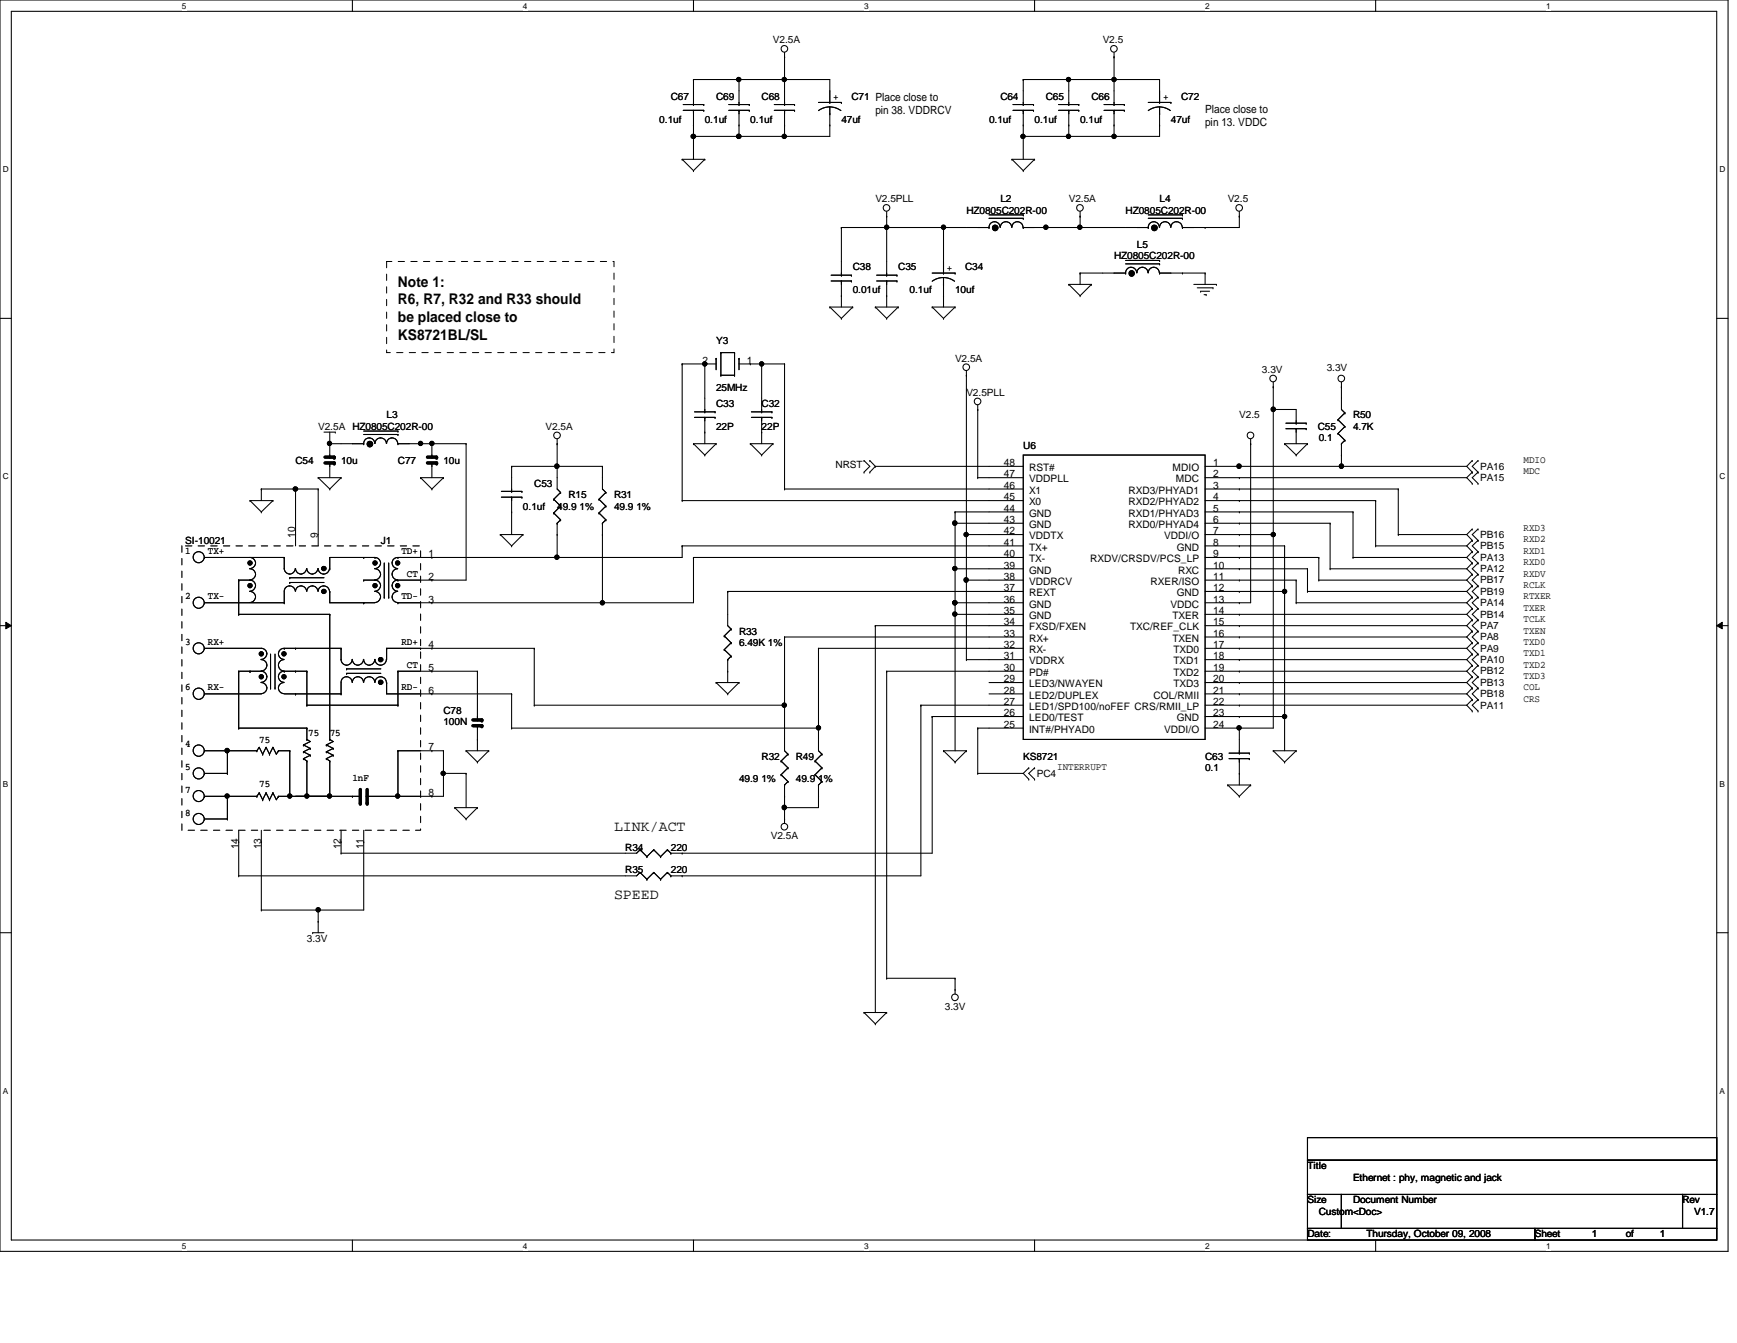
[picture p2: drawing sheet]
<svg xmlns="http://www.w3.org/2000/svg" width="279mm" height="216mm" viewBox="0 0 279 216" stroke-linecap="round" stroke-linejoin="round" font-family="sans-serif">
<path d="M0 0h278v201.2h-278zM1.8 1.8h274.3v197.5h-274.3z" fill="none" stroke="#000" stroke-width=".17"/>
<g fill="#fff">
<path d="M29.3 .2h.7v1.5h-.7z"/>
<path d="M29.3 199.6h.7v1.4h-.7z"/>
</g>
<path d="M56.7 0v1.8M56.7 199.3v1.9" fill="none" stroke="#000" stroke-width=".17"/>
<g fill="#fff">
<path d="M84.1 .2h.7v1.5h-.7z"/>
<path d="M84.1 199.6h.7v1.4h-.7z"/>
</g>
<path d="M111.5 0v1.8M111.5 199.3v1.9" fill="none" stroke="#000" stroke-width=".17"/>
<g fill="#fff">
<path d="M139 .2h.7v1.5h-.7z"/>
<path d="M139 199.6h.7v1.4h-.7z"/>
</g>
<path d="M166.4 0v1.8M166.4 199.3v1.9" fill="none" stroke="#000" stroke-width=".17"/>
<g fill="#fff">
<path d="M193.8 .2h.8v1.5h-.8z"/>
<path d="M193.8 199.6h.8v1.4h-.8z"/>
</g>
<path d="M221.3 0v1.8M221.3 199.3v1.9" fill="none" stroke="#000" stroke-width=".17"/>
<g fill="#fff">
<path d="M248.7 .2h.7v1.5h-.7z"/>
<path d="M248.7 199.6h.7v1.4h-.7z"/>
<path d="M.5 26.5h.9v1.5h-.9z"/>
<path d="M276.6 26.5h.9v1.5h-.9z"/>
<path d="M.5 75.9h.9v1.4h-.9z"/>
<path d="M276.6 75.9h.9v1.4h-.9z"/>
</g>
<path d="M0 51.2h1.8M276.1 51.2h1.9" fill="none" stroke="#000" stroke-width=".17"/>
<g fill="#fff">
<path d="M.5 125.3h.8v1.4h-.8z"/>
<path d="M276.6 125.3h.9v1.4h-.9z"/>
</g>
<path d="M0 100.6h1.8M276.1 100.6h1.9" fill="none" stroke="#000" stroke-width=".17"/>
<path d="M.9 100l.9 .6-.9 .5zM276.1 100.6l.9-.6v1.1z" fill="#000"/>
<path d="M.9 100l.9 .6-.9 .5zM276.1 100.6l.9-.6v1.1z" fill="none" stroke="#000" stroke-width=".16"/>
<g fill="#fff">
<path d="M.5 174.6h.8v1.5h-.8z"/>
<path d="M276.6 174.6h.8v1.5h-.8z"/>
</g>
<g fill="none" stroke="#000" stroke-width=".17">
<path d="M109.9 17.7h3.3M109.9 16.8h3.3M111.5 12.8h.1M111.5 16.8h.1M111.5 17.7h.1M111.5 12.8h22v3.7M111.5 12.8v4M111.5 17.7v7.9M113.2 17.7h.1M113.2 16.8h.1M117.2 17.7h3.3M117.2 16.8h3.3"/>
<path d="M118.9 12.8h.1M118.9 16.8h.1M118.9 17.7h.1M118.9 12.8v4M118.9 17.7v4.2M120.5 17.7h.1M120.5 16.8h.1M124.5 17.7h3.3M124.5 16.8h3.3M126.2 12.8h.1M126.2 9.1h.1M126.2 16.8h.1"/>
<path d="M126.2 17.7h.1M126.2 8.4v8.4M126.2 17.7v4.2M127.8 17.7h.1M127.8 16.8h.1M131.7 17.8l1-.5 .7-.1 .8 .1 1.1 .5M131.7 16.5h3.6M133.5 18.3h.1M133.5 16.5h.1M133.5 17.2v4.7h-22M135.3 16.5h.1M162.9 17.7h3.3"/>
<path d="M162.9 16.8h3.3M164.6 12.8h.1M164.6 16.8h.1M164.6 17.7h.1M164.6 12.8h21.9v3.7M164.6 12.8v4M164.6 17.7v7.9M166.2 17.7h.1M166.2 16.8h.1M170.3 17.7h3.2M170.3 16.8h3.2M171.9 12.8h.1"/>
<path d="M171.9 16.8h.1M171.9 17.7h.1M171.9 12.8v4M171.9 17.7v4.2M173.5 17.7h.1M173.5 16.8h.1M177.6 17.7h3.2M177.6 16.8h3.2M179.2 9.1h.1M179.2 12.8h.1M179.2 16.8h.1M179.2 17.7h.1"/>
<path d="M179.2 8.4v8.4M179.2 17.7v4.2M180.8 17.7h.1M180.8 16.8h.1M184.7 17.8a2.96 2.96 0 0 1 3.6 0M184.7 16.5h3.6M186.5 18.3h.1M186.5 16.5h.1M186.5 17.2v4.7h-21.9M188.3 16.5h.1M109.7 25.6h.1M109.7 25.6h3.7"/>
<path d="M109.7 25.6l1.8 1.8M111.5 21.9h.1M111.5 20.1h.1M111.5 27.4h.1M113.4 25.6h.1M113.4 25.6l-1.9 1.8M118.9 21.9h.1M118.9 20.1h.1M126.2 20.1h.1M126.2 21.9h.1M133.5 20.1h.1M135.3 36.6h.1"/>
<path d="M135.3 36.6h23.8M135.3 36.6v7.6M142.6 34.8h.1M142.6 36.6h.1M142.6 34v10.2M151.8 36.6h.1M151.8 36.6v7.3M159.1 36.5a.89 .89 0 0 1 .9-.9 .89 .89 0 0 1 .9 .9M159.1 36.6h.1M159.1 35.1h5.5M159.1 34.5h5.5M160.9 36.5a.91 .91 0 0 1 .9-.9 .91 .91 0 0 1 .9 .9"/>
<path d="M162.8 25.6h.1M162.8 36.5a.89 .89 0 0 1 .9-.9 .89 .89 0 0 1 .8 .9M162.8 25.6h3.6M162.8 25.6l1.8 1.8M164.6 20.1h.1M164.6 21.9h.1M164.6 27.4h.1M164.6 36.6h.1M164.6 35.1h.1M164.6 34.5h.1M164.6 36.6h20.1M166.4 25.6h.1"/>
<path d="M166.4 25.6l-1.8 1.8M168.2 36.6h.1M171.9 20.1h.1M171.9 21.9h.1M173.7 34.8h.1M173.7 36.6h.1M173.7 34v2.6M179.2 20.1h.1M179.2 21.9h.1M184.7 36.5a.89 .89 0 0 1 .9-.9 .89 .89 0 0 1 .9 .9M184.7 36.6h.1M184.7 35.1h5.5"/>
<path d="M184.7 34.5h5.5M186.5 20.1h.1M186.5 36.5a.89 .89 0 0 1 .9-.9 .89 .89 0 0 1 .9 .9M188.3 36.5a.91 .91 0 0 1 1-.9 .91 .91 0 0 1 .9 .9M190.2 36.6h.1M190.2 35.1h.1M190.2 34.5h.1M193.8 36.6h.1M199.3 34.8h.1M199.3 34v2.6h-9.1M109.7 58.5h.1M109.7 58.5h5.5"/>
<path d="M109.7 58.5v22M113.4 58.5h.1M113.4 58.5v7.7M115.2 57.6h.1M115.2 57.6v1.8M116 56.7h.1M116 56.7h2.2M116 56.7v3.6M118.2 56.7h.1M118.2 56.7v3.6M118.9 57.6h.1M118.9 58.5h7.3"/>
<path d="M118.9 57.6v1.8M120.7 58.5h.1M122.5 58.5h.1M122.5 58.5v7.7M126.2 58.5h.1M126.2 58.5v20.1M133.5 49.4h.1M133.5 49.4h3.7M133.5 49.4l1.8 1.8M133.7 45.2h3.2M133.7 44.2h3.2M135.3 47.5h.1"/>
<path d="M135.3 51.2h.1M135.3 44.2h.1M135.3 45.2h.1M135.3 45.2v4.2M136.9 45.2h.1M136.9 44.2h.1M137.2 49.4h.1M137.2 49.4l-1.9 1.8M140.8 49.4h.1M140.8 49.4h3.7M140.8 49.4l1.8 1.8M141 45.2h3.3"/>
<path d="M141 44.2h3.3M142.6 47.5h.1M142.6 51.2h.1M142.6 44.2h.1M142.6 45.2h.1M142.6 45.2v4.2M144.3 45.2h.1M144.3 44.2h.1M144.5 49.4h.1M144.5 49.4l-1.9 1.8M149.9 49.4h.1M149.9 45.2l1.1-.5 .7-.1 .8 .1 1 .5"/>
<path d="M149.9 43.9h3.7M149.9 49.4h3.7M149.9 49.4l1.9 1.8M151.8 47.5h.1M151.8 51.2h.1M151.8 45.7h.1M151.8 43.9h.1M151.8 44.6v4.8M153.6 49.4h.1M153.6 43.9h.1M153.6 49.4l-1.8 1.8M155.4 59.6v46.4"/>
<path d="M171.9 45.7h.1M171.9 45.7h3.7M171.9 45.7l1.8 1.8M173.7 43.9h.1M173.7 47.5h.1M173.7 43.9v1.8M173.7 43.9h7.4M175.6 45.7h.1M175.6 45.7l-1.9 1.8M181.1 43.9a.89 .89 0 0 1 .8-.9 .89 .89 0 0 1 .9 .9M181.1 43.9h.1M181.1 42.4h5.4"/>
<path d="M181.1 41.9h5.4M182.9 43.9a.89 .89 0 0 1 .9-.9 .89 .89 0 0 1 .9 .9M184.7 43.9a.89 .89 0 0 1 .9-.9 .89 .89 0 0 1 .9 .9M186.5 43.9h.1M186.5 42.4h.1M186.5 41.9h.1M186.5 43.9h7.3M190.2 43.9h.1M192 45.7h3.7M192.6 46.3h2.5M193.1 46.8h.1M193.1 46.8h1.5"/>
<path d="M193.7 47.4h.3M193.8 43.9h.1M193.8 43.9v1.8M194 47.4h.1M195.1 46.3h.1M195.7 45.7h.1M42 78.6h.1M42 78.6h9.2M42 78.6v1.9M47.5 78.6h.1M47.5 78.6v9.2M51.2 78.6h.1"/>
<path d="M51.2 76.8h.1M51.2 76.8h3.7M51.2 78.6v9.2M51.2 76.8l1.8 1.8M52.1 69.5h1.8M53 71.3h.1M53 78.6h.1M53 73.5h.1M53 74.4h.1M53 71.3h5.5M53 69.5v4M53 74.4v2.4"/>
<path d="M53.9 69.5h.1M54.9 76.8h.1M54.9 76.8l-1.9 1.8M58.5 71.3a.89 .89 0 0 1 .9-.9 .89 .89 0 0 1 .9 .9M58.5 71.3h.1M58.5 69.8h5.5M58.5 69.3h5.5M60.3 71.3a.91 .91 0 0 1 .9-.9 .91 .91 0 0 1 .9 .9M62.2 71.3a.89 .89 0 0 1 .9-.9 .89 .89 0 0 1 .9 .9M64 71.3h.1M64 69.8h.1M64 69.3h.1"/>
<path d="M64 71.3h11M67.6 71.3h.1M67.6 76.8h.1M67.6 76.8h3.7M67.6 76.8l1.9 1.8M69.5 71.3h.1M69.5 78.6h.1M69.5 73.5h.1M69.5 74.4h.1M69.5 71.3v2.2M69.5 74.4v2.4M71.3 76.8h.1"/>
<path d="M71.3 76.8l-1.8 1.8M75 71.3h.1M75 71.3v22h-11M80.6 79.9h3.3M80.6 79h3.3M82.3 75h.1M82.3 79h.1M82.3 79.9h.1M82.3 75h14.6M82.3 75v4M82.3 79.9v6M83.9 79.9h.1"/>
<path d="M83.9 79h.1M89.6 75h.1M89.6 71.3h.1M89.6 70.6v8l.6 .6M90.2 79.2h.1M90.2 79.2l-1.1 1.1M96.9 75h.1M96.9 75v3.6l.6 .6M97.5 79.2h.1M97.5 79.2l-1.1 1.1M111.5 71.3h.1M111.5 71.3h3.7"/>
<path d="M111.5 71.3l1.9 1.9M111.7 67.1h3.3M111.7 66.2h3.3M113.4 69.5h.1M113.4 73.2h.1M113.4 66.2h.1M113.4 67.1h.1M113.4 67.1v4.2M115 67.1h.1M115 66.2h.1M115.2 71.3h.1M115.2 71.3l-1.8 1.9"/>
<path d="M116 60.3h.1M116 60.3h2.2M118.2 60.3h.1M120.7 71.3h.1M120.7 71.3h3.6M120.7 71.3l1.8 1.9M120.9 67.1h3.3M120.9 66.2h3.3M122.5 69.5h.1M122.5 73.2h.1M122.5 66.2h.1M122.5 67.1h.1"/>
<path d="M122.5 67.1v4.2M124.2 67.1h.1M124.2 66.2h.1M124.3 71.3h.1M124.3 71.3l-1.8 1.9M126.2 78.6h.1M126.2 78.6h38.4M139 74h.1M139 75.9h.1M139 74l.9 1-.9 .9M139.9 75.9h.1M139.9 74h.1"/>
<path d="M139.9 74l.9 1M140.8 75h.1M140.8 75h23.8M140.8 75l-.9 .9M155.4 60.3h.1M157.3 65.8h.1M157.3 76.8h.1M157.3 65.1v11.7M157.3 76.8h7.3M164.6 73.2h29.2v45.7h-29.2zM193.8 78.6h31.1M193.8 75h42.1"/>
<path d="M193.8 76.8h42.1M199.3 76.8h.1M199.3 78.6h.1M199.3 75h.1M201.2 71.3h.1M201.2 70.6v26.3h-7.4M204.8 65.8h.1M204.8 62.2h.1M204.8 61.4v55.7h-11M204.8 65.8h3.7v2.2M206.6 71.3h.1M206.6 71.3h3.7"/>
<path d="M206.6 71.3l1.9 1.9M206.8 68.9h3.3M206.8 68h3.3M208.5 73.2h.1M208.5 68h.1M208.5 68.9h.1M208.5 68.9v2.4M210.1 68.9h.1M210.1 68h.1M210.3 71.3h.1M210.3 71.3l-1.8 1.9M215.2 67.5h.1"/>
<path d="M215.2 69.7h.1M215.2 67.5l1.1 1.1M215.2 69.7l1.1 1.1M215.8 62.2h.1M215.8 75h.1M215.8 73.2h.1M215.8 71.3h.1M215.8 61.4v4.4l.5 .6M215.8 71.3v3.7M216.3 66.4h.1M216.3 68.6h.1M216.3 70.8h.1"/>
<path d="M216.3 66.4l-1.1 1.1M216.3 68.6l-1.1 1.1M216.3 70.8l-.5 .5M224.9 78.6h.1M224.9 78.6v7.3M235.9 75l.9 .9M235.9 76.8l.9 .9M236.8 74h.1M236.8 75.9h.1M236.8 77.7h.1M236.8 74l-.9 1M236.8 75.9l-.9 .9"/>
<path d="M237.7 75.9h.1M237.7 74h.1M237.7 77.7h.1M237.7 74l-.9 1 .9 .9M237.7 75.9l-.9 .9 .9 .9M32.9 89.6h.1M32.9 96.9h.1M32.9 89.6h12.8M32.9 96.9h12.8M38.4 93.3h.1M38.4 98.8h.1M38.4 93.3h1.8"/>
<path d="M38.4 98.8h14.6M38.4 93.3v5.5M40.2 93.3a.89 .89 0 0 1 .9 .8 .89 .89 0 0 1-.9 .9M40.2 89.6a.89 .89 0 0 1 .9 .9 .89 .89 0 0 1-.9 .9M40.2 91.4a.89 .89 0 0 1 .9 .9 .89 .89 0 0 1-.9 .9M40.2 95.1a.89 .89 0 0 1 .9 .9 .89 .89 0 0 1-.9 .9M40.2 80.5h.1M40.2 80.5h3.7M40.2 80.5l1.8 1.8M42 82.3h.1M43.9 80.5h.1M43.9 80.5l-1.9 1.8"/>
<path d="M45.7 91.4a.89 .89 0 0 0 .9 .9 .89 .89 0 0 0 .9-.9M45.7 95a.89 .89 0 0 1 .9-.8 .89 .89 0 0 1 .9 .8M45.7 89.6h.1M45.7 96.9h.1M45.7 89.6v1.8M45.7 95.1v1.8M46.6 92.9h.1M46.6 93.6h.1M46.6 92.9h5.5M46.6 93.6h5.5M47.5 91.4a.89 .89 0 0 0 .9 .9 .89 .89 0 0 0 .9-.9M47.5 95a.89 .89 0 0 1 .9-.8 .89 .89 0 0 1 .9 .8"/>
<path d="M49.4 91.4a.89 .89 0 0 0 .8 .9 .89 .89 0 0 0 .9-.9M49.4 95a.89 .89 0 0 1 .8-.8 .89 .89 0 0 1 .9 .8M51.2 91.4a.91 .91 0 0 0 .9 .9 .91 .91 0 0 0 .9-.9M51.2 95a.91 .91 0 0 1 .9-.8 .91 .91 0 0 1 .9 .8M53 91.4h.1M53 95.1h.1M53 98.8h.1M53 95.1v1.8h7.3M53 98.8v20.1M58.5 96.9h.1M58.5 93.3h.1M58.5 89.6h.1"/>
<path d="M58.5 93.3h1.8M60.3 89.6a.89 .89 0 0 1 .9 .9 .89 .89 0 0 1-.9 .9M60.3 91.4a.89 .89 0 0 1 .9 .9 .89 .89 0 0 1-.9 .9M60.3 93.3a.89 .89 0 0 1 .9 .8 .89 .89 0 0 1-.9 .9M60.3 95.1a.89 .89 0 0 1 .9 .9 .89 .89 0 0 1-.9 .9M60.3 89.6h.1M60.3 89.6h-7.3v1.8M61.8 96h.1M61.8 90.5v5.5M62.5 96h.1M62.5 90.5v5.5M64 89.6a.89 .89 0 0 0-.9 .9 .89 .89 0 0 0 .9 .9"/>
<path d="M64 91.4a.89 .89 0 0 0-.9 .9 .89 .89 0 0 0 .9 .9M64 93.3a.89 .89 0 0 0-.9 .8 .89 .89 0 0 0 .9 .9M64 95.1a.89 .89 0 0 0-.9 .9 .89 .89 0 0 0 .9 .9M64 89.6h.1M64 93.3h.1M64 96.9h.1M69.5 96.9h.1M69.5 93.3h.1M69.5 89.6h.1M80.5 85.9h.1M80.5 85.9h3.6M80.5 85.9l1.8 1.9"/>
<path d="M82.3 82.3h.1M82.3 87.8h.1M84.1 85.9h.1M84.1 85.9l-1.8 1.9M89.1 80.3h.1M89.1 82.5h.1M89.1 80.3l1.1 1.1M89.1 82.5l1.1 1.1M89.6 89.6h.1M89.6 85.9h.1M89.6 84.1h.1M89.6 84.1v5.5"/>
<path d="M90.2 81.4h.1M90.2 83.6h.1M90.2 81.4l-1.1 1.1M90.2 83.6l-.6 .5M96.4 80.3h.1M96.4 82.5h.1M96.4 80.3l1.1 1.1M96.4 82.5l1.1 1.1M96.9 85.9h.1M96.9 96.9h.1M96.9 84.1h.1M96.9 84.1v12.8"/>
<path d="M97.5 81.4h.1M97.5 83.6h.1M97.5 81.4l-1.1 1.1M97.5 83.6l-.6 .5M109.7 80.5h.1M109.7 87.8h.1M109.7 87.8v1.8h-45.7M109.7 80.5h54.9M109.7 87.8h54.9M111.5 89.6h.1M111.5 89.6h53.1M111.5 89.6v7.3h-47.5"/>
<path d="M117.1 95.1h.1M117.1 95.1h47.5M117.1 95.1v5.5l.5 .5M153.6 84.1h.1M153.6 82.3h.1M153.6 91.4h.1M153.6 96.9h.1M153.6 98.8h.1M153.6 82.3v38.4M153.6 84.1h11M153.6 82.3h11M153.6 91.4h11"/>
<path d="M153.6 96.9h11M153.6 98.8h11M155.4 85.9h.1M155.4 93.3h.1M155.4 85.9h9.2M155.4 93.3h9.2M193.8 95.1h12.8M193.8 84.1h20.2M193.8 82.3h23.8M193.8 85.9h11M193.8 91.4h16.5M193.8 89.6h18.3"/>
<path d="M193.8 93.3h14.7M193.8 98.8h42.1M193.8 80.5h27.5M193.8 87.8h12.8M199.3 95.1h.1M199.3 98.8h.1M199.3 93.3h.1M199.3 96.9h.1M199.3 91.4h.1M199.3 80.5h.1M199.3 82.3h.1M199.3 84.1h.1"/>
<path d="M199.3 89.6h.1M199.3 85.9h.1M199.3 87.8h.1M204.8 85.9h.1M206.6 87.8h.1M206.6 95.1h.1M206.6 87.8v32.9M208.5 96.9h.1M208.5 93.3h.1M208.5 96.9h27.4M208.5 93.3v3.6M210.3 95.1h.1"/>
<path d="M210.3 91.4h.1M210.3 95.1h25.6M210.3 91.4v3.7M212.1 93.3h.1M212.1 89.6h.1M212.1 93.3h23.8M212.1 89.6v3.7M214 91.4h.1M214 84.1h.1M214 91.4h21.9M214 84.1v7.3M217.6 89.6h.1"/>
<path d="M217.6 82.3h.1M217.6 89.6h18.3M217.6 82.3v7.3M221.3 80.5h.1M221.3 87.8h.1M221.3 87.8h14.6M221.3 80.5v7.3M224.9 85.9h.1M224.9 85.9h11M235.9 98.8l.9 .9M235.9 95.1l.9 .9M235.9 93.3l.9 .9"/>
<path d="M235.9 91.4l.9 .9M235.9 89.6l.9 .9M235.9 87.8l.9 .9M235.9 85.9l.9 1M235.9 96.9l.9 .9M236.8 99.7h.1M236.8 97.8h.1M236.8 94.2h.1M236.8 96h.1M236.8 92.3h.1M236.8 90.5h.1M236.8 88.7h.1"/>
<path d="M236.8 86.9h.1M236.8 85h.1M236.8 99.7l-.9 .9M236.8 97.8l-.9 1M236.8 94.2l-.9 .9M236.8 92.3l-.9 1M236.8 90.5l-.9 .9M236.8 88.7l-.9 .9M236.8 86.9l-.9 .9M236.8 85l-.9 .9M236.8 96l-.9 .9M237.7 99.7h.1"/>
<path d="M237.7 97.8h.1M237.7 96h.1M237.7 94.2h.1M237.7 92.3h.1M237.7 90.5h.1M237.7 88.7h.1M237.7 86.9h.1M237.7 85h.1M237.7 99.7l-.9 .9 .9 .9M237.7 97.8l-.9 1 .9 .9M237.7 94.2l-.9 .9 .9 .9M237.7 92.3l-.9 1 .9 .9"/>
<path d="M237.7 90.5l-.9 .9 .9 .9M237.7 88.7l-.9 .9 .9 .9M237.7 86.9l-.9 .9 .9 .9M237.7 85l-.9 .9 .9 1M237.7 96l-.9 .9 .9 .9M32.9 111.5h.1M32.9 104.2h.1M32.9 104.2h9.1M32.9 111.5h9.1M38.4 117.1h.1M38.4 107.9h.1M38.4 107.9h3.6"/>
<path d="M38.4 117.1h11M38.4 107.9v9.2M40.2 107.9h.1M42 106a.91 .91 0 0 1 .9 1 .91 .91 0 0 1-.9 .9M42 104.2a.89 .89 0 0 1 .9 .9 .89 .89 0 0 1-.9 .9M42 107.9a.89 .89 0 0 1 .9 .9 .89 .89 0 0 1-.9 .9M42 109.7a.89 .89 0 0 1 .9 .9 .89 .89 0 0 1-.9 .9M43.5 110.6h.1M43.5 105.2v5.4M44.2 110.6h.1M44.2 105.2v5.4M45.7 107.9a.89 .89 0 0 0-.9 .9 .89 .89 0 0 0 .9 .9"/>
<path d="M45.7 106a.91 .91 0 0 0-.9 1 .91 .91 0 0 0 .9 .9M45.7 104.2a.89 .89 0 0 0-.9 .9 .89 .89 0 0 0 .9 .9M45.7 109.7a.89 .89 0 0 0-.9 .9 .89 .89 0 0 0 .9 .9M45.7 107.9h.1M45.7 104.2h.1M45.7 104.2h9.2M45.7 107.9h3.7M45.7 111.5h9.2M47.5 104.2h.1M47.5 111.5h.1M47.5 107.9h.1M48.8 119.8h.1"/>
<path d="M48.8 119.8l1.1 .5M49.4 118.9h.1M49.4 113.4h.1M49.4 107.9h.1M49.4 117.1h.1M49.4 113.4h14.6M49.4 118.9l.5 .3-1.1 .6M49.4 107.9v5.5M49.4 117.1v1.8M52.5 119.8h.1M52.5 119.8l1.1 .5M53 118.9h.1"/>
<path d="M53 118.9l.6 .3-1.1 .6M54.9 109.7a.89 .89 0 0 1 .9-.9 .89 .89 0 0 1 .8 .9M54.9 106a.89 .89 0 0 0 .9 .9 .89 .89 0 0 0 .8-.9M54.9 104.2h.1M54.9 111.5h.1M54.9 104.2v1.8M54.9 109.7v1.8M55.8 107.5h.1M55.8 108.2h.1M55.8 107.5h5.5M55.8 108.2h5.5M56.7 109.7a.89 .89 0 0 1 .9-.9 .89 .89 0 0 1 .9 .9"/>
<path d="M56.7 106a.89 .89 0 0 0 .9 .9 .89 .89 0 0 0 .9-.9M58.5 106a.89 .89 0 0 0 .9 .9 .89 .89 0 0 0 .9-.9M58.5 109.7a.89 .89 0 0 1 .9-.9 .89 .89 0 0 1 .9 .9M60.3 109.7a.91 .91 0 0 1 .9-.9 .91 .91 0 0 1 .9 .9M60.3 106a.91 .91 0 0 0 .9 .9 .91 .91 0 0 0 .9-.9M62.2 104.2h.1M62.2 109.7h.1M62.2 104.2h23.7M62.2 109.7v1.8h20.1M62.2 104.2v1.8M64 107.9h.1M64 113.4h.1"/>
<path d="M64 107.9h12.8M64 107.9v5.5M67.6 104.2h.1M67.6 111.5h.1M69.5 104.2h.1M69.5 111.5h.1M69.5 107.9h.1M76.8 118.9h.1M76.8 107.9h.1M76.8 116.7h.1M76.8 115.7h.1M76.8 107.9v7.8"/>
<path d="M76.8 116.7v4M82.3 111.5h.1M82.3 117.1h.1M82.3 111.5v5.6M82.3 117.1h49.4M85.9 113.4h.1M85.9 104.2h.1M85.9 113.4h40.3M85.9 104.2v9.2M115.2 109.7h.1M115.2 109.7h3.7M115.2 109.7l1.9 1.8"/>
<path d="M116.5 102.2h.1M116.5 104.4h.1M116.5 102.2l1.1 1.1M116.5 104.4l1.1 1.1M117.1 107.9h.1M117.1 111.5h.1M117.1 106h.1M117.1 106v3.7M117.6 101.1h.1M117.6 103.3h.1M117.6 105.5h.1M117.6 101.1l-1.1 1.1"/>
<path d="M117.6 103.3l-1.1 1.1M117.6 105.5l-.5 .5M118.9 109.7h.1M118.9 109.7l-1.8 1.8M126.2 102.4h.1M126.2 113.4h.1M126.2 102.4v18.3l.5 .5M126.2 102.4h38.4M131.7 104.2h.1M131.7 117.1h.1M131.7 104.2h32.9M131.7 104.2v16.5l.5 .5"/>
<path d="M140.8 100.6h.1M140.8 100.6h23.8M140.8 100.6v62.2M142.6 107.9h.1M142.6 107.9v49.4M142.6 107.9h22M148.1 113.4h.1M148.1 113.4h16.5M148.1 113.4v27.4h-40.2M149.9 115.2h.1M149.9 115.2h14.7M149.9 115.2v22h-42"/>
<path d="M155.4 106h.1M155.4 106h9.2M157.3 117.1h.1M157.3 117.1v7.2M157.3 117.1h7.3M159.1 109.7h5.5M159.1 111.5h5.5M193.8 115.2h12.8M193.8 100.6h42.1M193.8 109.7h42.1M193.8 113.4h42.1M193.8 102.4h42.1"/>
<path d="M193.8 104.2h42.1M193.8 107.9h42.1M193.8 106h42.1M193.8 111.5h42.1M199.3 115.2h.1M199.3 100.6h.1M199.3 109.7h.1M199.3 113.4h.1M199.3 117.1h.1M199.3 106h.1M199.3 102.4h.1M199.3 104.2h.1"/>
<path d="M199.3 107.9h.1M199.3 111.5h.1M199.3 117.1v4M206.6 115.2h.1M235.9 113.4l.9 .9M235.9 111.5l.9 1M235.9 109.7l.9 .9M235.9 107.9l.9 .9M235.9 106l.9 1M235.9 104.2l.9 1M235.9 102.4l.9 .9M235.9 100.6l.9 .9"/>
<path d="M236.8 112.5h.1M236.8 114.3h.1M236.8 110.6h.1M236.8 108.8h.1M236.8 107h.1M236.8 105.2h.1M236.8 103.3h.1M236.8 101.5h.1M236.8 112.5l-.9 .9M236.8 110.6l-.9 .9M236.8 108.8l-.9 .9M236.8 107l-.9 .9"/>
<path d="M236.8 105.2l-.9 .8M236.8 103.3l-.9 .9M236.8 101.5l-.9 .9M237.7 114.3h.1M237.7 112.5h.1M237.7 110.6h.1M237.7 108.8h.1M237.7 107h.1M237.7 105.2h.1M237.7 103.3h.1M237.7 101.5h.1M237.7 112.5l-.9 .9 .9 .9"/>
<path d="M237.7 110.6l-.9 .9 .9 1M237.7 108.8l-.9 .9 .9 .9M237.7 107l-.9 .9 .9 .9M237.7 105.2l-.9 .8 .9 1M237.7 103.3l-.9 .9 .9 1M237.7 101.5l-.9 .9 .9 .9M32.9 124.3h.1M32.9 131.7h.1M32.9 120.7h.1M32.9 128h.1M32.9 124.3h3.7M32.9 120.7h8.4"/>
<path d="M32.9 128h8.4M32.9 131.7h3.7M36.6 124.3h.1M36.6 131.7h.1M36.6 120.7v3.6M36.6 128v3.7M38.4 135.3h.1M38.4 133.5v7.3M41.3 120.7h.1M41.3 128h.1M41.7 120.1h.1M41.7 127.5h.1"/>
<path d="M41.7 120.1l.5 1.1M41.7 120.1l-.4 .6M41.7 127.5l-.4 .5M41.7 127.5l.5 1.1M42 135.3h.1M42 133.5v12.8M42.2 121.2h.1M42.2 128.6h.1M42.8 120.1h.1M42.8 127.5h.1M42.8 120.1l.5 1.1M42.8 120.1l-.6 1.1"/>
<path d="M42.8 127.5l.5 1.1M42.8 127.5l-.6 1.1M43.3 121.2h.1M43.3 128.6h.1M43.9 120.1h.1M43.9 127.5h.1M43.9 120.1l.5 1.1 .4-.5M43.9 120.1l-.6 1.1M43.9 127.5l-.6 1.1M43.9 127.5l.5 1.1 .4-.6M44.8 120.7h.1M44.8 128h.1"/>
<path d="M44.8 120.7h1.8M44.8 128h13.2M46.6 120.7h.1M46.6 128h.1M46.6 120.7v7.3M48.8 122h.1M48.8 120.9h.1M48.8 120.9l1.1 .5M48.8 122l.6 .3M49.4 122.3h.1M49.4 128h.1M49.4 122.3v5.7"/>
<path d="M49.9 120.3h.1M49.9 121.4h.1M49.9 121.4l-1.1 .6M49.9 120.3l-1.1 .6M52.5 122h.1M52.5 120.9h.1M52.5 120.9l1.1 .5M52.5 122l.5 .3M53 122.3h.1M53 128h.1M53 122.3v5.7M53.6 120.3h.1"/>
<path d="M53.6 121.4h.1M53.6 121.4l-1.1 .6M53.6 120.3l-1.1 .6M54.9 137.2h.1M54.9 135.3h.1M54.9 133.5v3.7M56.7 128h.1M58 128h.1M58.5 135.3h.1M58.5 133.5v12.8h-16.5M64 120.7h.1M64 128h.1"/>
<path d="M64 120.7h7.3M64 120.7v7.3M67.6 128h.1M69.5 120.7h.1M69.5 128h.1M71.3 124.3h.1M71.3 120.7h.1M71.3 124.3h3.7M71.3 120.7v7.3h-12.4M73.2 129.8h.1M73.2 129.8h3.6M73.2 129.8l1.8 1.9"/>
<path d="M75 124.3h.1M75 120.7h.1M75 131.7h.1M75 124.3v5.5M75 120.7h3.6M75 120.7l1.8 1.8M76.8 122.5h.1M76.8 129.8h.1M76.8 129.8l-1.8 1.9M78.6 120.7h.1M78.6 120.7l-1.8 1.8M103 136.6h.1"/>
<path d="M103 136.6l-.6 .6h-47.5M103 136.6l1.1 1.1M104.1 137.7h.1M105.2 136.6h.1M105.2 136.6l-1.1 1.1M105.2 136.6l1.1 1.1M106.3 137.7h.1M107.4 136.6h.1M107.4 136.6l-1.1 1.1M107.4 136.6l.5 .6M107.9 137.2h.1M109.7 137.2h.1"/>
<path d="M125.6 122.3h.1M125.6 124.5h.1M125.6 122.3l1.1 1.1M125.6 124.5l1.1 1.1M126.2 129.8h.1M126.2 128h.1M126.2 131.7h.1M126.2 126.2h.1M126.2 126.2v6.2M126.7 121.2h.1M126.7 123.4h.1M126.7 125.6h.1"/>
<path d="M126.7 121.2l-1.1 1.1M126.7 123.4l-1.1 1.1M126.7 125.6l-.5 .6M131.1 122.3h.1M131.1 124.5h.1M131.1 122.3l1.1 1.1M131.1 124.5l1.1 1.1M131.7 128h.1M131.7 126.2h.1M131.7 126.2v3.6h-5.5M132.2 121.2h.1M132.2 123.4h.1"/>
<path d="M132.2 125.6h.1M132.2 121.2l-1.1 1.1M132.2 123.4l-1.1 1.1M132.2 125.6l-.5 .6M151.8 120.7h.1M151.8 120.7h3.6M151.8 120.7l1.8 1.8M153.6 122.5h.1M155.4 120.7h.1M155.4 120.7l-1.8 1.8M157.3 124.3h.1M157.3 124.3h7.3"/>
<path d="M164.6 124.3l.9 1M165.5 123.4h.1M165.5 125.3h.1M165.5 123.4l-.9 .9M166.4 125.3h.1M166.4 123.4h.1M166.4 123.4l-.9 .9 .9 1M197.5 126.2h.1M197.5 126.2h3.7M197.5 126.2l1.8 1.8M197.7 122h3.3M197.7 121.1h3.3"/>
<path d="M199.3 124.3h.1M199.3 128h.1M199.3 121.1h.1M199.3 122h.1M199.3 122v4.2M201 122h.1M201 121.1h.1M201.2 126.2h.1M201.2 126.2l-1.9 1.8M204.8 120.7h.1M204.8 120.7h3.7M204.8 120.7l1.8 1.8"/>
<path d="M206.6 122.5h.1M208.5 120.7h.1M208.5 120.7l-1.9 1.8M0 149.9h1.8M38.4 140.8h.1M42 146.3h.1M50.3 149.9h.1M50.3 149.9h1.8M51.2 146.3h.1M51.2 148.1h.1M51.2 146.3v3.6M103 140.3h.1"/>
<path d="M103 140.3l-.6 .5h-64M103 140.3l1.1 1.1M104.1 141.4h.1M105.2 140.3h.1M105.2 140.3l-1.1 1.1M105.2 140.3l1.1 1.1M106.3 141.4h.1M107.4 140.3h.1M107.4 140.3l-1.1 1.1M107.4 140.3l.5 .5M107.9 140.8h.1M109.7 140.8h.1"/>
<path d="M142.6 157.3h.1M142.6 157.3h11M153.6 157.3h.1M153.6 159.1h.1M153.6 157.3v2.5M276.1 149.9h1.9M139 162.8h.1M139 162.8h3.6M139 162.8l1.8 1.8M140.8 164.6h.1M142.6 162.8h.1M142.6 162.8l-1.8 1.8"/>
<path d="M210.3 182.9h65.8v3.6h-65.8zM210.3 186.5h65.8v5.5h-65.8zM210.3 192h5.5v5.5h-5.5zM210.3 197.5h36.6v1.8h-36.6zM215.8 192h54.8v5.5h-54.8zM246.9 197.5h29.2v1.8h-29.2zM270.6 192h5.5v5.5h-5.5z"/>
<circle cx="118.8" cy="12.8" r=".34"/>
<circle cx="126.1" cy="12.8" r=".34"/>
<circle cx="126.2" cy="7.8" r=".54"/>
<circle cx="171.9" cy="12.8" r=".34"/>
<circle cx="179.2" cy="7.8" r=".54"/>
<circle cx="179.2" cy="12.8" r=".34"/>
<circle cx="111.5" cy="21.9" r=".36"/>
<circle cx="118.8" cy="21.9" r=".34"/>
<circle cx="126.1" cy="21.9" r=".34"/>
<circle cx="142.6" cy="33.4" r=".54"/>
<circle cx="142.6" cy="36.5" r=".34"/>
<circle cx="151.8" cy="36.5" r=".34"/>
<circle cx="160.1" cy="36.6" r=".45"/>
<circle cx="164.5" cy="21.9" r=".34"/>
<circle cx="168.2" cy="36.5" r=".34"/>
<circle cx="171.9" cy="21.9" r=".34"/>
<circle cx="173.7" cy="36.5" r=".34"/>
<circle cx="173.7" cy="33.4" r=".54"/>
<circle cx="179.2" cy="21.9" r=".34"/>
<circle cx="185.7" cy="36.6" r=".45"/>
<circle cx="199.3" cy="33.4" r=".54"/>
<circle cx="113.4" cy="58.5" r=".34"/>
<circle cx="122.5" cy="58.5" r=".34"/>
<circle cx="155.4" cy="59" r=".54"/>
<circle cx="182" cy="44" r=".44"/>
<circle cx="47.5" cy="78.6" r=".36"/>
<circle cx="53" cy="71.3" r=".34"/>
<circle cx="59.5" cy="71.4" r=".45"/>
<circle cx="67.6" cy="71.3" r=".34"/>
<circle cx="69.5" cy="71.3" r=".34"/>
<circle cx="89.6" cy="74.9" r=".35"/>
<circle cx="89.6" cy="70" r=".54"/>
<circle cx="157.2" cy="64.5" r=".54"/>
<circle cx="199.3" cy="74.9" r=".35"/>
<circle cx="201.1" cy="70" r=".54"/>
<circle cx="204.8" cy="60.8" r=".54"/>
<circle cx="204.8" cy="65.8" r=".35"/>
<circle cx="215.7" cy="60.8" r=".54"/>
<circle cx="215.8" cy="74.9" r=".35"/>
<circle cx="32" cy="89.6" r=".89"/>
<circle cx="32" cy="96.9" r=".89"/>
<circle cx="40.2" cy="94.1" r=".34"/>
<circle cx="40.2" cy="90.5" r=".34"/>
<circle cx="52.1" cy="91.4" r=".36"/>
<circle cx="52.1" cy="95.1" r=".36"/>
<circle cx="60.3" cy="94.1" r=".34"/>
<circle cx="60.3" cy="90.5" r=".34"/>
<circle cx="64" cy="94.1" r=".34"/>
<circle cx="64" cy="90.5" r=".34"/>
<circle cx="89.6" cy="89.6" r=".34"/>
<circle cx="96.9" cy="96.9" r=".34"/>
<circle cx="153.6" cy="84.1" r=".35"/>
<circle cx="153.6" cy="91.4" r=".34"/>
<circle cx="153.6" cy="96.9" r=".34"/>
<circle cx="153.6" cy="98.7" r=".34"/>
<circle cx="155.4" cy="93.2" r=".35"/>
<circle cx="155.4" cy="85.9" r=".34"/>
<circle cx="204.8" cy="85.9" r=".34"/>
<circle cx="206.6" cy="95.1" r=".34"/>
<circle cx="32" cy="111.5" r=".9"/>
<circle cx="32" cy="104.2" r=".89"/>
<circle cx="42" cy="105.1" r=".34"/>
<circle cx="42" cy="108.8" r=".34"/>
<circle cx="45.7" cy="108.8" r=".34"/>
<circle cx="45.7" cy="105.1" r=".34"/>
<circle cx="61.2" cy="106" r=".36"/>
<circle cx="61.2" cy="109.7" r=".36"/>
<circle cx="126.1" cy="113.4" r=".34"/>
<circle cx="131.7" cy="117" r=".34"/>
<circle cx="199.3" cy="117" r=".34"/>
<circle cx="206.6" cy="115.2" r=".34"/>
<circle cx="32" cy="120.7" r=".9"/>
<circle cx="32" cy="128" r=".89"/>
<circle cx="32" cy="131.7" r=".89"/>
<circle cx="32" cy="124.3" r=".89"/>
<circle cx="36.5" cy="120.7" r=".35"/>
<circle cx="36.5" cy="128" r=".34"/>
<circle cx="46.6" cy="128" r=".34"/>
<circle cx="49.4" cy="128" r=".34"/>
<circle cx="53" cy="128" r=".34"/>
<circle cx="64" cy="128" r=".34"/>
<circle cx="71.3" cy="124.3" r=".34"/>
<circle cx="126.1" cy="129.8" r=".35"/>
<circle cx="126.2" cy="132.9" r=".54"/>
<circle cx="51.2" cy="146.3" r=".34"/>
<circle cx="153.6" cy="160.3" r=".54"/>
</g>
<g fill="#000">
<circle cx="118.8" cy="12.8" r=".34"/>
<circle cx="126.1" cy="12.8" r=".34"/>
<circle cx="171.9" cy="12.8" r=".34"/>
<circle cx="179.2" cy="12.8" r=".34"/>
<circle cx="111.5" cy="21.9" r=".36"/>
<circle cx="118.8" cy="21.9" r=".34"/>
<circle cx="126.1" cy="21.9" r=".34"/>
<circle cx="142.6" cy="36.5" r=".34"/>
<circle cx="151.8" cy="36.5" r=".34"/>
<circle cx="160.1" cy="36.6" r=".45"/>
<circle cx="164.5" cy="21.9" r=".34"/>
<circle cx="168.2" cy="36.5" r=".34"/>
<circle cx="171.9" cy="21.9" r=".34"/>
<circle cx="173.7" cy="36.5" r=".34"/>
<circle cx="179.2" cy="21.9" r=".34"/>
<circle cx="185.7" cy="36.6" r=".45"/>
<circle cx="113.4" cy="58.5" r=".34"/>
<circle cx="122.5" cy="58.5" r=".34"/>
<circle cx="182" cy="44" r=".44"/>
<circle cx="47.5" cy="78.6" r=".36"/>
<circle cx="53" cy="71.3" r=".34"/>
<circle cx="59.5" cy="71.4" r=".45"/>
<circle cx="67.6" cy="71.3" r=".34"/>
<circle cx="69.5" cy="71.3" r=".34"/>
<circle cx="89.6" cy="74.9" r=".35"/>
<circle cx="199.3" cy="74.9" r=".35"/>
<circle cx="204.8" cy="65.8" r=".35"/>
<circle cx="215.8" cy="74.9" r=".35"/>
<circle cx="40.2" cy="94.1" r=".34"/>
<circle cx="40.2" cy="90.5" r=".34"/>
<circle cx="52.1" cy="91.4" r=".36"/>
<circle cx="52.1" cy="95.1" r=".36"/>
<circle cx="60.3" cy="94.1" r=".34"/>
<circle cx="60.3" cy="90.5" r=".34"/>
<circle cx="64" cy="94.1" r=".34"/>
<circle cx="64" cy="90.5" r=".34"/>
<circle cx="89.6" cy="89.6" r=".34"/>
<circle cx="96.9" cy="96.9" r=".34"/>
<circle cx="153.6" cy="84.1" r=".35"/>
<circle cx="153.6" cy="91.4" r=".34"/>
<circle cx="153.6" cy="96.9" r=".34"/>
<circle cx="153.6" cy="98.7" r=".34"/>
<circle cx="155.4" cy="93.2" r=".35"/>
<circle cx="155.4" cy="85.9" r=".34"/>
<circle cx="204.8" cy="85.9" r=".34"/>
<circle cx="206.6" cy="95.1" r=".34"/>
<circle cx="42" cy="105.1" r=".34"/>
<circle cx="42" cy="108.8" r=".34"/>
<circle cx="45.7" cy="108.8" r=".34"/>
<circle cx="45.7" cy="105.1" r=".34"/>
<circle cx="61.2" cy="106" r=".36"/>
<circle cx="61.2" cy="109.7" r=".36"/>
<circle cx="126.1" cy="113.4" r=".34"/>
<circle cx="131.7" cy="117" r=".34"/>
<circle cx="199.3" cy="117" r=".34"/>
<circle cx="206.6" cy="115.2" r=".34"/>
<circle cx="36.5" cy="120.7" r=".35"/>
<circle cx="36.5" cy="128" r=".34"/>
<circle cx="46.6" cy="128" r=".34"/>
<circle cx="49.4" cy="128" r=".34"/>
<circle cx="53" cy="128" r=".34"/>
<circle cx="64" cy="128" r=".34"/>
<circle cx="71.3" cy="124.3" r=".34"/>
<circle cx="126.1" cy="129.8" r=".35"/>
<circle cx="51.2" cy="146.3" r=".34"/>
</g>
<path d="M62.2 42h36.6v14.7h-36.6zM29.3 87.8h38.3v45.7h-38.3z" fill="none" stroke="#000" stroke-width=".16" stroke-dasharray="1 1 1 1 1 1 1 1"/>
<path d="M52.3 73.5h1.5M52.3 74.4h1.5M68.7 73.5h1.5M68.7 74.4h1.5M76.1 115.7h1.4M76.1 116.7h1.4M58 126.9v2.2M59.1 126.9v2.2" fill="none" stroke="#000" stroke-width=".51"/>
<g fill="#000">
<circle cx="53.8" cy="73.5" r=".25"/>
<circle cx="53.8" cy="74.4" r=".25"/>
<circle cx="70.2" cy="73.5" r=".25"/>
<circle cx="70.2" cy="74.4" r=".25"/>
<circle cx="77.5" cy="116.7" r=".25"/>
<circle cx="77.5" cy="115.7" r=".25"/>
<circle cx="58" cy="129.1" r=".25"/>
<circle cx="59.1" cy="129.1" r=".25"/>
</g>
<path d="M29.3 87.8h38.3v45.7h-38.3z" fill="none" stroke="#fff" stroke-width=".16" stroke-dasharray="1 1 1 1 1 1 1 1"/>
<g font-size="2.4">
<text x="64" y="46.1">Note 1:</text>
<text x="64" y="48.9">R6, R7, R32 and R33 should</text>
<text x="64" y="51.8">be placed close to</text>
<text x="64" y="54.6">KS8721BL/SL</text>
<text x="98.8" y="133.6">LINK/ACT</text>
<text x="98.8" y="144.5">SPEED</text>
</g>
<g font-size="1.8">
<text x="140.8" y="18.4">pin 38. VDDRCV</text>
<text x="193.8" y="18.1">Place close to</text>
<text x="193.8" y="20.2">pin 13. VDDC</text>
</g>
<g font-size="1.7">
<text x="113" y="58.5">2</text>
<text x="120.1" y="58.5">1</text>
<text x="161.5" y="76.8">47</text>
<text x="161.5" y="74.9">48</text>
<text x="165.5" y="77.6">VDDPLL</text>
<text x="165.5" y="75.7">RST#</text>
<text x="188.6" y="75.7">MDIO</text>
<text x="189.1" y="77.6">MDC</text>
<text x="195.1" y="76.8">2</text>
<text x="195.1" y="74.9">1</text>
<text x="161.5" y="82.3">44</text>
<text x="161.5" y="80.4">45</text>
<text x="161.5" y="78.6">46</text>
<text x="165.5" y="83.1">GND</text>
<text x="165.5" y="81.2">X0</text>
<text x="165.5" y="79.4">X1</text>
<text x="181.5" y="79.4">RXD3/PHYAD1</text>
<text x="181.5" y="81.2">RXD2/PHYAD2</text>
<text x="181.5" y="83.1">RXD1/PHYAD3</text>
<text x="195.1" y="78.6">3</text>
<text x="195.1" y="80.4">4</text>
<text x="195.1" y="82.3">5</text>
<text x="47.5" y="86.5" transform="rotate(-90 47.5 86.5)">10</text>
<text x="51.1" y="86.5" transform="rotate(-90 51.1 86.5)">9</text>
<text x="68.9" y="89.6">1</text>
<text x="161.5" y="89.6">40</text>
<text x="161.5" y="87.7">41</text>
<text x="161.5" y="85.9">42</text>
<text x="161.5" y="84.1">43</text>
<text x="165.5" y="88.5">TX+</text>
<text x="165.5" y="86.7">VDDTX</text>
<text x="165.5" y="84.9">GND</text>
<text x="181.5" y="84.9">RXD0/PHYAD4</text>
<text x="187.2" y="86.7">VDDI/O</text>
<text x="189.3" y="88.5">GND</text>
<text x="195.1" y="85.9">7</text>
<text x="195.1" y="87.7">8</text>
<text x="195.1" y="84.1">6</text>
<text x="195.1" y="89.6">9</text>
<text x="68.9" y="93.2">2</text>
<text x="161.5" y="95">37</text>
<text x="161.5" y="93.2">38</text>
<text x="161.5" y="91.4">39</text>
<text x="165.5" y="95.8">REXT</text>
<text x="165.5" y="94">VDDRCV</text>
<text x="165.5" y="92.2">GND</text>
<text x="165.5" y="90.4">TX-</text>
<text x="175.3" y="90.4">RXDV/CRSDV/PCS_LP</text>
<text x="185.1" y="94">RXER/ISO</text>
<text x="189.3" y="95.8">GND</text>
<text x="189.5" y="92.2">RXC</text>
<text x="195.1" y="91.4">10</text>
<text x="195.1" y="95">12</text>
<text x="195.1" y="93.2">11</text>
<text x="68.9" y="96.9">3</text>
<text x="161.5" y="100.5">34</text>
<text x="161.5" y="98.7">35</text>
<text x="161.5" y="96.9">36</text>
<text x="165.5" y="101.3">FXSD/FXEN</text>
<text x="165.5" y="99.5">GND</text>
<text x="165.5" y="97.7">GND</text>
<text x="181.8" y="101.3">TXC/REF_CLK</text>
<text x="188.3" y="97.7">VDDC</text>
<text x="188.6" y="99.5">TXER</text>
<text x="195.1" y="96.9">13</text>
<text x="195.1" y="98.7">14</text>
<text x="195.1" y="100.5">15</text>
<text x="68.9" y="104.2">4</text>
<text x="68.9" y="107.9">5</text>
<text x="161.5" y="107.9">30</text>
<text x="161.5" y="106">31</text>
<text x="161.5" y="104.2">32</text>
<text x="161.5" y="102.4">33</text>
<text x="165.5" y="106.8">VDDRX</text>
<text x="165.5" y="105">RX-</text>
<text x="165.5" y="103.2">RX+</text>
<text x="188.6" y="103.2">TXEN</text>
<text x="188.8" y="105">TXD0</text>
<text x="188.8" y="106.8">TXD1</text>
<text x="195.1" y="102.4">16</text>
<text x="195.1" y="104.2">17</text>
<text x="195.1" y="106">18</text>
<text x="195.1" y="107.9">19</text>
<text x="68.9" y="111.5">6</text>
<text x="161.5" y="113.3">27</text>
<text x="161.5" y="111.5">28</text>
<text x="161.5" y="109.7">29</text>
<text x="165.5" y="112.3">LED2/DUPLEX</text>
<text x="165.5" y="110.5">LED3/NWAYEN</text>
<text x="165.5" y="108.7">PD#</text>
<text x="185.5" y="112.3">COL/RMII</text>
<text x="188.8" y="108.7">TXD2</text>
<text x="188.8" y="110.5">TXD3</text>
<text x="195.1" y="111.5">21</text>
<text x="195.1" y="113.3">22</text>
<text x="195.1" y="109.7">20</text>
<text x="161.5" y="117">25</text>
<text x="161.5" y="115.1">26</text>
<text x="165.5" y="117.8">INT#/PHYAD0</text>
<text x="165.5" y="116">LED0/TEST</text>
<text x="165.5" y="114.1">LED1/SPD100/noFEF CRS/RMII_LP</text>
<text x="187.2" y="117.8">VDDI/O</text>
<text x="189.3" y="116">GND</text>
<text x="195.1" y="115.1">23</text>
<text x="195.1" y="117">24</text>
<text x="68.9" y="120.6">7</text>
<text x="68.9" y="128">8</text>
<text x="38.4" y="136.5" transform="rotate(-90 38.4 136.5)">14</text>
<text x="42" y="136.5" transform="rotate(-90 42 136.5)">13</text>
<text x="54.8" y="136.5" transform="rotate(-90 54.8 136.5)">12</text>
<text x="58.5" y="136.5" transform="rotate(-90 58.5 136.5)">11</text>
</g>
<g font-size="1.6">
<text x="124.3" y="6.9">V2.5A</text>
<text x="177.4" y="6.9">V2.5</text>
<text x="107.9" y="16">C67</text>
<text x="115.2" y="16">C69</text>
<text x="122.5" y="16">C68</text>
<text x="134" y="16.1">+</text>
<text x="136.9" y="16">C71 Place close to</text>
<text x="160.9" y="16">C64</text>
<text x="168.2" y="16">C65</text>
<text x="175.6" y="16">C66</text>
<text x="187.1" y="16.1">+</text>
<text x="190" y="16">C72</text>
<text x="106" y="19.7">0.1uf</text>
<text x="113.4" y="19.7">0.1uf</text>
<text x="120.7" y="19.7">0.1uf</text>
<text x="135.3" y="19.7">47uf</text>
<text x="159.1" y="19.7">0.1uf</text>
<text x="166.4" y="19.7">0.1uf</text>
<text x="173.7" y="19.7">0.1uf</text>
<text x="188.3" y="19.7">47uf</text>
<text x="140.8" y="32.5">V2.5PLL</text>
<text x="155.4" y="34.3">HZ0805C202R-00</text>
<text x="160.9" y="32.5">L2</text>
<text x="171.9" y="32.5">V2.5A</text>
<text x="181.1" y="34.3">HZ0805C202R-00</text>
<text x="186.5" y="32.5">L4</text>
<text x="197.5" y="32.5">V2.5</text>
<text x="179.2" y="41.7">HZ0805C202R-00</text>
<text x="182.9" y="39.8">L5</text>
<text x="137.2" y="43.5">C38</text>
<text x="137.2" y="47.2">0.01uf</text>
<text x="144.5" y="43.5">C35</text>
<text x="146.3" y="47.2">0.1uf</text>
<text x="152.3" y="43.5">+</text>
<text x="153.6" y="47.2">10uf</text>
<text x="155.2" y="43.5">C34</text>
<text x="115.2" y="55.4">Y3</text>
<text x="153.6" y="58.1">V2.5A</text>
<text x="203" y="59.9">3.3V</text>
<text x="213.4" y="59.6">3.3V</text>
<text x="115.2" y="65.4">C33</text>
<text x="115.2" y="62.9">25MHz</text>
<text x="122.5" y="65.4">C32</text>
<text x="155.4" y="63.6">V2.5PLL</text>
<text x="51.2" y="69.1">V2.5A HZ0805C202R-00</text>
<text x="62.2" y="67.3">L3</text>
<text x="87.8" y="69.1">V2.5A</text>
<text x="115.2" y="69.1">22P</text>
<text x="122.5" y="69.1">22P</text>
<text x="199.3" y="67.3">V2.5</text>
<text x="212" y="69.1">C55</text>
<text x="212.1" y="70.9">0.1</text>
<text x="217.6" y="67.3">R50</text>
<text x="217.6" y="69.1">4.7K</text>
<text x="47.5" y="74.6">C54</text>
<text x="54.9" y="74.6">10u</text>
<text x="64" y="74.6">C77</text>
<text x="71.3" y="74.6">10u</text>
<text x="134.4" y="75.3">NRST</text>
<text x="164.6" y="72.2">U6</text>
<text x="238.1" y="75.5">PA16</text>
<text x="238.1" y="77.3">PA15</text>
<text x="245.1" y="74.4">MDIO</text>
<text x="245.1" y="76.2">MDC</text>
<text x="84.1" y="81.9">0.1uf</text>
<text x="85.9" y="78.2">C53</text>
<text x="89.6" y="81.9">49.9 1%</text>
<text x="91.4" y="80.1">R15</text>
<text x="98.8" y="80.1">R31</text>
<text x="98.8" y="81.9">49.9 1%</text>
<text x="29.8" y="89">1</text>
<text x="29.8" y="87.4">SI-10021</text>
<text x="33.4" y="89">TX+</text>
<text x="61.3" y="87.4">J1</text>
<text x="64.6" y="89">TD+</text>
<text x="238.1" y="88.3">PB15</text>
<text x="238.1" y="86.5">PB16</text>
<text x="245.1" y="85.4">RXD3</text>
<text x="245.1" y="87.2">RXD2</text>
<text x="245.1" y="89">RXD1</text>
<text x="65.4" y="92.7">CT</text>
<text x="238.1" y="95.6">PB19</text>
<text x="238.1" y="93.8">PB17</text>
<text x="238.1" y="91.9">PA12</text>
<text x="238.1" y="90.1">PA13</text>
<text x="245.1" y="90.9">RXD0</text>
<text x="245.1" y="92.7">RXDV</text>
<text x="245.1" y="94.5">RCLK</text>
<text x="29.8" y="96.4">2</text>
<text x="33.4" y="96.4">TX-</text>
<text x="64.6" y="96.4">TD-</text>
<text x="238.1" y="101.1">PA7</text>
<text x="238.1" y="99.3">PB14</text>
<text x="238.1" y="97.5">PA14</text>
<text x="245.1" y="98.2">TXER</text>
<text x="245.1" y="100">TCLK</text>
<text x="245.1" y="101.9">TXEN</text>
<text x="245.1" y="96.4">RTXER</text>
<text x="29.8" y="103.7">3</text>
<text x="33.4" y="103.7">RX+</text>
<text x="64.6" y="103.7">RD+</text>
<text x="65.4" y="107.3">CT</text>
<text x="118.9" y="102">R33</text>
<text x="118.9" y="103.8">6.49K 1%</text>
<text x="238.1" y="106.6">PA10</text>
<text x="238.1" y="104.8">PA9</text>
<text x="238.1" y="102.9">PA8</text>
<text x="245.1" y="103.7">TXD0</text>
<text x="245.1" y="105.5">TXD1</text>
<text x="245.1" y="107.3">TXD2</text>
<text x="29.8" y="111">6</text>
<text x="33.4" y="111">RX-</text>
<text x="64.6" y="111">RD-</text>
<text x="238.1" y="113.9">PA11</text>
<text x="238.1" y="112.1">PB18</text>
<text x="238.1" y="110.2">PB13</text>
<text x="238.1" y="108.4">PB12</text>
<text x="245.1" y="109.2">TXD3</text>
<text x="245.1" y="111">COL</text>
<text x="245.1" y="112.8">CRS</text>
<text x="41.7" y="119.4">75</text>
<text x="49.6" y="118.3">75</text>
<text x="53" y="118.3">75</text>
<text x="71.3" y="114.8">C78</text>
<text x="71.3" y="116.6">100N</text>
<text x="29.8" y="120.1">4</text>
<text x="29.8" y="123.8">5</text>
<text x="56.7" y="125.6">1nF</text>
<text x="118.9" y="125.8">49.9 1%</text>
<text x="122.5" y="122.1">R32</text>
<text x="128" y="122.1">R49</text>
<text x="128" y="125.8">49.9 1%</text>
<text x="164.6" y="122.1">KS8721</text>
<text x="166.8" y="124.9">PC4</text>
<text x="170.1" y="123.8">INTERRUPT</text>
<text x="193.8" y="122.1">C63</text>
<text x="193.8" y="124">0.1</text>
<text x="29.8" y="127.5">7</text>
<text x="29.8" y="131.1">8</text>
<text x="41.7" y="126.5">75</text>
<text x="100.6" y="136.8">R34</text>
<text x="107.9" y="136.8">220</text>
<text x="124" y="134.9">V2.5A</text>
<text x="100.6" y="140.4">R35</text>
<text x="107.9" y="140.4">220</text>
<text x="49.4" y="151.4">3.3V</text>
<text x="152" y="162.3">3.3V</text>
<text x="210.3" y="188">Title</text>
<text x="217.6" y="189.8">Ethernet : phy, magnetic and jack</text>
<text x="210.3" y="193.5">Size</text>
<text x="212.1" y="195.3">Custom&lt;Doc&gt;</text>
<text x="217.6" y="193.5">Document Number</text>
<text x="270.6" y="193.5">Rev</text>
<text x="272.5" y="195.3">V1.7</text>
<text x="210.3" y="198.9">Date:</text>
<text x="219.8" y="198.9">Thursday, October 09, 2008</text>
<text x="246.9" y="198.9">Sheet</text>
<text x="256" y="198.9">1</text>
<text x="261.5" y="198.9">of</text>
<text x="267" y="198.9">1</text>
</g>
<g font-size="1.3">
<text x="29.3" y="1.4">5</text>
<text x="84.1" y="1.4">4</text>
<text x="139" y="1.4">3</text>
<text x="193.8" y="1.4">2</text>
<text x="248.7" y="1.4">1</text>
<text x=".5" y="27.7">D</text>
<text x="276.6" y="27.7">D</text>
<text x=".5" y="77">C</text>
<text x="276.6" y="77">C</text>
<text x=".5" y="126.4">B</text>
<text x="276.6" y="126.4">B</text>
<text x=".5" y="175.8">A</text>
<text x="276.6" y="175.8">A</text>
<text x="29.3" y="200.7">5</text>
<text x="84.1" y="200.7">4</text>
<text x="139" y="200.7">3</text>
<text x="193.8" y="200.7">2</text>
<text x="248.7" y="200.7">1</text>
</g>
</svg>
